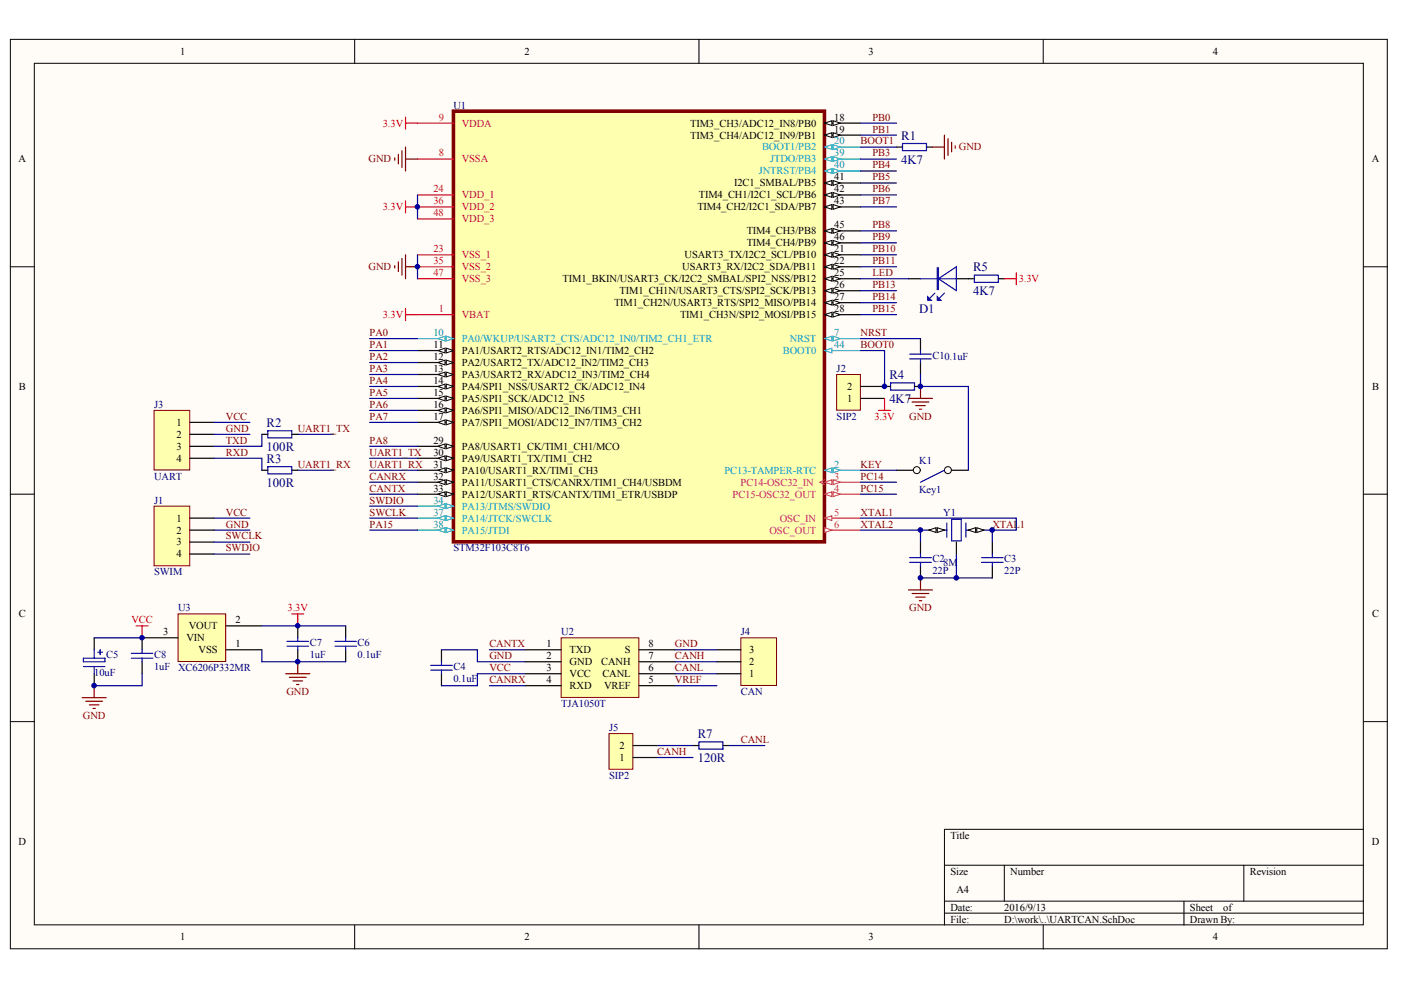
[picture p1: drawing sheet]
<svg xmlns="http://www.w3.org/2000/svg" width="297mm" height="210mm" viewBox="0 0 297 210" stroke-linecap="round" stroke-linejoin="round" font-family="sans-serif">
<g fill="#fffcf8" stroke="#000" stroke-width=".21">
<path d="M2.2 8.3h291.9v192.9h-291.9z"/>
<path d="M7.3 13.4h281.8v182.7h-281.8z"/>
</g>
<g fill="none" stroke="#000" stroke-width=".21">
<path d="M75.2 8.3v5.1M148.2 8.3v5.1M221.2 8.3v5.1M2.2 56.6h5.1M289.1 56.6h5.1M2.2 104.8h5.1M289.1 104.8h5.1M2.2 153h5.1M289.1 153h5.1M289.1 175.8h-88.9v20.3M75.2 196.1v5.1M148.2 196.1v5.1"/>
<path d="M200.2 183.5h88.9M200.2 191.1h88.9M200.2 193.6h88.9M212.9 183.5v7.6M221.2 196.1v5.1M251 191.1v5M263.7 183.5v7.6"/>
</g>
<path d="M32.7 87h7.5v12.7h-7.5z" fill="#ffffb0" stroke="#800000" stroke-width=".21"/>
<path d="M40.3 89.6h5.1M40.3 92.1h5.1M40.3 94.6h5.1M40.3 97.2h5.1M30.1 135.2v2.6M63.1 132.7v2.5M63.1 137.8v2.5M73.3 132.7v2.5M73.3 137.8v2.5M30.1 140.3v2.5" fill="none" stroke="#000" stroke-width=".25"/>
<path d="M192.6 84.5h5.1M193.4 85.2h3.5M194.1 86h2.1M194.9 86.8h.5M195.2 81.9v2.6M17.4 147.9h5.1M18.2 148.7h3.5M19 149.4h2M19.7 150.2h.5M20 145.4v2.5" fill="none" stroke="#800000" stroke-width=".25"/>
<path d="M45.4 112.4h7.6M45.4 109.9h7.6" fill="none" stroke="#000080" stroke-width=".25"/>
<path d="M27.8 138.5h4.6M27.8 139.5h4.6M30.1 137.8v.7M30.1 139.5v.8M60.8 136h4.6M60.8 137h4.6M63.1 135.2v.8M63.1 137v.8M71 136h4.6M71 137h4.6M73.3 135.2v.8M73.3 137v.8" fill="none" stroke="#00f" stroke-width=".25"/>
<path d="M32.7 107.3h7.5v12.7h-7.5z" fill="#ffffb0" stroke="#800000" stroke-width=".21"/>
<path d="M40.3 109.9h5.1M40.3 112.4h5.1M40.3 114.9h5.1M40.3 117.5h5.1" fill="none" stroke="#000" stroke-width=".25"/>
<path d="M45.4 92.1h7.6M45.4 89.6h7.6M63.1 92.1h7.6M63.1 99.7h7.6" fill="none" stroke="#000080" stroke-width=".25"/>
<path d="M37.7 130.2h10.1v10.1h-10.1z" fill="#ffffb0" stroke="#800000" stroke-width=".21"/>
<path d="M200.2 99.7h5.1M30.1 135.2h7.6M47.9 137.8h7.6M47.9 132.7h7.6" fill="none" stroke="#000" stroke-width=".25"/>
<path d="M60.6 142.8h5.1M61.4 143.6h3.5M62.1 144.4h2M62.9 145.1h.5M63.1 140.3v2.5" fill="none" stroke="#800000" stroke-width=".25"/>
<path d="M28.9 132.7h2.5M30.1 132.7v2.5" fill="none" stroke="#f00" stroke-width=".25"/>
<circle cx="201" cy="99.7" r=".74" fill="#fffcf8" stroke="#000" stroke-width=".21"/>
<path d="M190.1 99.7h5.1" fill="none" stroke="#000" stroke-width=".25"/>
<circle cx="194.4" cy="99.7" r=".74" fill="#fffcf8" stroke="#000" stroke-width=".21"/>
<path d="M206.6 58.3h5.1v1.6h-5.1zM200.2 99.7l-5 2.5" fill="none" stroke="#00f" stroke-width=".25"/>
<path d="M205.3 59.1h1.3M211.7 59.1h1.2" fill="none" stroke="#000" stroke-width=".25"/>
<path d="M96.1 23.6h78.7v91.3h-78.7z" fill="#ffffb0" stroke="#800000" stroke-width=".76"/>
<path d="M174.8 74.3h7.7" fill="none" stroke="#009cca" stroke-width=".25"/>
<path d="M174.8 74.3l1.6-.5v1z" fill="#fffcf8" stroke="#009cca" stroke-width=".21"/>
<path d="M174.8 71.8h7.7" fill="none" stroke="#009cca" stroke-width=".25"/>
<g fill="#fffcf8" stroke="#009cca" stroke-width=".21">
<path d="M174.8 71.8l1.6-.5v1z"/>
<path d="M176.6 71.3l1.5 .5-1.5 .5z"/>
</g>
<path d="M174.8 109.9h7.7" fill="none" stroke="#c5008e" stroke-width=".25"/>
<path d="M174.8 109.9l1.6-.6v1.1z" fill="#fffcf8" stroke="#c5008e" stroke-width=".21"/>
<path d="M174.8 112.4h7.7" fill="none" stroke="#c5008e" stroke-width=".25"/>
<path d="M174.8 111.9l1.6 .5-1.6 .5z" fill="#fffcf8" stroke="#c5008e" stroke-width=".21"/>
<path d="M88.5 71.8h7.6" fill="none" stroke="#009cca" stroke-width=".25"/>
<g fill="#fffcf8" stroke="#009cca" stroke-width=".21">
<path d="M94.6 71.3l1.5 .5-1.5 .5z"/>
<path d="M92.8 71.8l1.6-.5v1z"/>
</g>
<path d="M88.5 74.3h7.6" fill="none" stroke="#000" stroke-width=".25"/>
<g fill="#fffcf8" stroke="#000" stroke-width=".21">
<path d="M94.6 73.8l1.5 .5-1.5 .5z"/>
<path d="M92.8 74.3l1.6-.5v1z"/>
</g>
<path d="M88.5 76.9h7.6" fill="none" stroke="#000" stroke-width=".25"/>
<g fill="#fffcf8" stroke="#000" stroke-width=".21">
<path d="M94.6 76.4l1.5 .5-1.5 .5z"/>
<path d="M92.8 76.9l1.6-.5v1z"/>
</g>
<path d="M88.5 79.4h7.6" fill="none" stroke="#000" stroke-width=".25"/>
<g fill="#fffcf8" stroke="#000" stroke-width=".21">
<path d="M94.6 78.9l1.5 .5-1.5 .5z"/>
<path d="M92.8 79.4l1.6-.5v1z"/>
</g>
<path d="M88.5 81.9h7.6" fill="none" stroke="#000" stroke-width=".25"/>
<g fill="#fffcf8" stroke="#000" stroke-width=".21">
<path d="M94.6 81.4l1.5 .5-1.5 .5z"/>
<path d="M92.8 81.9l1.6-.5v1z"/>
</g>
<path d="M88.5 84.5h7.6" fill="none" stroke="#000" stroke-width=".25"/>
<g fill="#fffcf8" stroke="#000" stroke-width=".21">
<path d="M94.6 84l1.5 .5-1.5 .5z"/>
<path d="M92.8 84.5l1.6-.5v1z"/>
</g>
<path d="M88.5 87h7.6" fill="none" stroke="#000" stroke-width=".25"/>
<g fill="#fffcf8" stroke="#000" stroke-width=".21">
<path d="M94.6 86.5l1.5 .5-1.5 .5z"/>
<path d="M92.8 87l1.6-.5v1z"/>
</g>
<path d="M88.5 89.6h7.6" fill="none" stroke="#000" stroke-width=".25"/>
<g fill="#fffcf8" stroke="#000" stroke-width=".21">
<path d="M94.6 89l1.5 .6-1.5 .5z"/>
<path d="M92.8 89.6l1.6-.6v1.1z"/>
</g>
<path d="M88.5 94.6h7.6" fill="none" stroke="#000" stroke-width=".25"/>
<g fill="#fffcf8" stroke="#000" stroke-width=".21">
<path d="M94.6 94.1l1.5 .5-1.5 .5z"/>
<path d="M92.8 94.6l1.6-.5v1z"/>
</g>
<path d="M88.5 97.2h7.6" fill="none" stroke="#000" stroke-width=".25"/>
<g fill="#fffcf8" stroke="#000" stroke-width=".21">
<path d="M94.6 96.7l1.5 .5-1.5 .5z"/>
<path d="M92.8 97.2l1.6-.5v1z"/>
</g>
<path d="M88.5 99.7h7.6" fill="none" stroke="#000" stroke-width=".25"/>
<g fill="#fffcf8" stroke="#000" stroke-width=".21">
<path d="M94.6 99.2l1.5 .5-1.5 .5z"/>
<path d="M92.8 99.7l1.6-.5v1z"/>
</g>
<path d="M88.5 102.2h7.6" fill="none" stroke="#000" stroke-width=".25"/>
<g fill="#fffcf8" stroke="#000" stroke-width=".21">
<path d="M94.6 101.7l1.5 .5-1.5 .6z"/>
<path d="M92.8 102.2l1.6-.5v1.1z"/>
</g>
<path d="M88.5 104.8h7.6" fill="none" stroke="#000" stroke-width=".25"/>
<g fill="#fffcf8" stroke="#000" stroke-width=".21">
<path d="M94.6 104.3l1.5 .5-1.5 .5z"/>
<path d="M92.8 104.8l1.6-.5v1z"/>
</g>
<path d="M88.5 107.3h7.6" fill="none" stroke="#009cca" stroke-width=".25"/>
<g fill="#fffcf8" stroke="#009cca" stroke-width=".21">
<path d="M94.6 106.8l1.5 .5-1.5 .5z"/>
<path d="M92.8 107.3l1.6-.5v1z"/>
</g>
<path d="M88.5 109.9h7.6" fill="none" stroke="#009cca" stroke-width=".25"/>
<g fill="#fffcf8" stroke="#009cca" stroke-width=".21">
<path d="M94.6 109.3l1.5 .6-1.5 .5z"/>
<path d="M92.8 109.9l1.6-.6v1.1z"/>
</g>
<path d="M88.5 112.4h7.6" fill="none" stroke="#009cca" stroke-width=".25"/>
<g fill="#fffcf8" stroke="#009cca" stroke-width=".21">
<path d="M94.6 111.9l1.5 .5-1.5 .5z"/>
<path d="M92.8 112.4l1.6-.5v1z"/>
</g>
<path d="M174.8 26.1h7.7" fill="none" stroke="#000" stroke-width=".25"/>
<g fill="#fffcf8" stroke="#000" stroke-width=".21">
<path d="M174.8 26.1l1.6-.5v1z"/>
<path d="M176.6 25.6l1.5 .5-1.5 .5z"/>
</g>
<path d="M174.8 28.6h7.7" fill="none" stroke="#000" stroke-width=".25"/>
<g fill="#fffcf8" stroke="#000" stroke-width=".21">
<path d="M174.8 28.6l1.6-.5v1.1z"/>
<path d="M176.6 28.1l1.5 .5-1.5 .6z"/>
</g>
<path d="M174.8 31.2h7.7" fill="none" stroke="#009cca" stroke-width=".25"/>
<g fill="#fffcf8" stroke="#009cca" stroke-width=".21">
<path d="M174.8 31.2l1.6-.5v1z"/>
<path d="M176.6 30.7l1.5 .5-1.5 .5z"/>
</g>
<path d="M174.8 33.7h7.7" fill="none" stroke="#009cca" stroke-width=".25"/>
<g fill="#fffcf8" stroke="#009cca" stroke-width=".21">
<path d="M174.8 33.7l1.6-.5v1z"/>
<path d="M176.6 33.2l1.5 .5-1.5 .5z"/>
</g>
<path d="M174.8 36.3h7.7" fill="none" stroke="#009cca" stroke-width=".25"/>
<g fill="#fffcf8" stroke="#009cca" stroke-width=".21">
<path d="M174.8 36.3l1.6-.5v1z"/>
<path d="M176.6 35.8l1.5 .5-1.5 .5z"/>
</g>
<path d="M174.8 38.8h7.7" fill="none" stroke="#000" stroke-width=".25"/>
<g fill="#fffcf8" stroke="#000" stroke-width=".21">
<path d="M174.8 38.8l1.6-.5v1z"/>
<path d="M176.6 38.3l1.5 .5-1.5 .5z"/>
</g>
<path d="M174.8 41.3h7.7" fill="none" stroke="#000" stroke-width=".25"/>
<g fill="#fffcf8" stroke="#000" stroke-width=".21">
<path d="M174.8 41.3l1.6-.5v1z"/>
<path d="M176.6 40.8l1.5 .5-1.5 .5z"/>
</g>
<path d="M174.8 43.9h7.7" fill="none" stroke="#000" stroke-width=".25"/>
<g fill="#fffcf8" stroke="#000" stroke-width=".21">
<path d="M174.8 43.9l1.6-.5v1z"/>
<path d="M176.6 43.4l1.5 .5-1.5 .5z"/>
</g>
<path d="M174.8 48.9h7.7" fill="none" stroke="#000" stroke-width=".25"/>
<g fill="#fffcf8" stroke="#000" stroke-width=".21">
<path d="M174.8 48.9l1.6-.5v1.1z"/>
<path d="M176.6 48.4l1.5 .5-1.5 .6z"/>
</g>
<path d="M174.8 51.5h7.7" fill="none" stroke="#000" stroke-width=".25"/>
<g fill="#fffcf8" stroke="#000" stroke-width=".21">
<path d="M174.8 51.5l1.6-.5v1z"/>
<path d="M176.6 51l1.5 .5-1.5 .5z"/>
</g>
<path d="M174.8 54h7.7" fill="none" stroke="#000" stroke-width=".25"/>
<g fill="#fffcf8" stroke="#000" stroke-width=".21">
<path d="M174.8 54l1.6-.5v1z"/>
<path d="M176.6 53.5l1.5 .5-1.5 .5z"/>
</g>
<path d="M174.8 56.6h7.7" fill="none" stroke="#000" stroke-width=".25"/>
<g fill="#fffcf8" stroke="#000" stroke-width=".21">
<path d="M174.8 56.6l1.6-.5v1z"/>
<path d="M176.6 56.1l1.5 .5-1.5 .5z"/>
</g>
<path d="M174.8 59.1h7.7" fill="none" stroke="#000" stroke-width=".25"/>
<g fill="#fffcf8" stroke="#000" stroke-width=".21">
<path d="M174.8 59.1l1.6-.5v1z"/>
<path d="M176.6 58.6l1.5 .5-1.5 .5z"/>
</g>
<path d="M174.8 61.6h7.7" fill="none" stroke="#000" stroke-width=".25"/>
<g fill="#fffcf8" stroke="#000" stroke-width=".21">
<path d="M174.8 61.6l1.6-.5v1z"/>
<path d="M176.6 61.1l1.5 .5-1.5 .5z"/>
</g>
<path d="M174.8 64.2h7.7" fill="none" stroke="#000" stroke-width=".25"/>
<g fill="#fffcf8" stroke="#000" stroke-width=".21">
<path d="M174.8 64.2l1.6-.5v1z"/>
<path d="M176.6 63.7l1.5 .5-1.5 .5z"/>
</g>
<path d="M174.8 66.7h7.7" fill="none" stroke="#000" stroke-width=".25"/>
<g fill="#fffcf8" stroke="#000" stroke-width=".21">
<path d="M174.8 66.7l1.6-.5v1z"/>
<path d="M176.6 66.2l1.5 .5-1.5 .5z"/>
</g>
<path d="M174.8 99.7h7.7" fill="none" stroke="#009cca" stroke-width=".25"/>
<g fill="#fffcf8" stroke="#009cca" stroke-width=".21">
<path d="M174.8 99.7l1.6-.5v1z"/>
<path d="M176.6 99.2l1.5 .5-1.5 .5z"/>
</g>
<path d="M174.8 102.2h7.7" fill="none" stroke="#c5008e" stroke-width=".25"/>
<path d="M174.8 101.7l-1 .5 1 .6" fill="none" stroke="#c5008e" stroke-width=".21"/>
<g fill="#fffcf8" stroke="#c5008e" stroke-width=".21">
<path d="M174.8 102.2l1.6-.5v1.1z"/>
<path d="M176.6 101.7l1.5 .5-1.5 .6z"/>
</g>
<path d="M174.8 104.8h7.7" fill="none" stroke="#c5008e" stroke-width=".25"/>
<g fill="#fffcf8" stroke="#c5008e" stroke-width=".21">
<path d="M174.8 104.8l1.6-.5v1z"/>
<path d="M176.6 104.3l1.5 .5-1.5 .5z"/>
</g>
<path d="M88.5 26.1h7.6M88.5 33.7h7.6M88.5 41.3h7.6M88.5 43.9h7.6M88.5 46.4h7.6M88.5 54h7.6M88.5 56.6h7.6M88.5 59.1h7.6M88.5 66.7h7.6" fill="none" stroke="#ee0e22" stroke-width=".25"/>
<path d="M88.5 41.3v5.1M88.5 54v5.1" fill="none" stroke="#000080" stroke-width=".25"/>
<path d="M83.7 33.5v.5M84.5 32.7v2M85.2 31.9v3.6M86 31.2v5.1M86 33.7h2.5M83.7 56.3v.5M84.5 55.5v2.1M85.2 54.8v3.5M86 54v5.1M86 56.6h2.5" fill="none" stroke="#800000" stroke-width=".25"/>
<path d="M119 135.2h16.4v12.7h-16.4z" fill="#ffffb0" stroke="#800000" stroke-width=".21"/>
<path d="M111.4 137.8h7.6M135.5 137.8h7.6M111.4 140.3h7.6M111.4 142.8h7.6M111.4 145.4h7.6M135.5 140.3h7.6M135.5 142.8h7.6M135.5 145.4h7.6" fill="none" stroke="#000" stroke-width=".25"/>
<path d="M157.1 135.2h7.5v10.1h-7.5z" fill="#ffffb0" stroke="#800000" stroke-width=".21"/>
<g fill="none" stroke="#000" stroke-width=".25">
<path d="M195.2 71.8v2.5M195.2 76.9v2.5M55.5 92.1h1.3M55.5 99.7h1.3M61.9 92.1h1.2M61.9 99.7h1.2M195.2 114.9v2.6M205.3 112.4h2.6M210.4 114.9v2.6M152 137.8h5.1M195.2 120v2.5M210.4 120v2.5"/>
<path d="M152 142.8h5.1M152 140.3h5.1"/>
</g>
<g fill="none" stroke="#000080" stroke-width=".25">
<path d="M45.4 97.2h10.1v2.5M55.5 92.1v2.5h-10.1M78.4 81.9h10.1M78.4 84.5h10.1M78.4 87h10.1M78.4 89.6h10.1M78.4 97.2h10.1M78.4 99.7h10.1M45.4 114.9h7.6M45.4 117.5h7.6M78.4 104.8h10.1M78.4 102.2h10.1"/>
<path d="M78.4 107.3h10.1M78.4 109.9h10.1M78.4 112.4h10.1M182.5 112.4h12.7M197.7 112.4h-2.5v2.5M202.8 117.5v5M207.9 112.4h2.5v2.5M103.8 137.8h7.6M143.1 137.8h8.9M195.2 122.5h15.2M103.8 145.4h7.6M143.1 140.3h8.9"/>
<path d="M143.1 142.8h8.9"/>
</g>
<path d="M86 24.8v2.6M86 26.1h2.5M86 42.6v2.5M86 43.9h2.5M212.9 59.1h2.6M215.5 57.8v2.6M61.9 130.2h2.5M63.1 130.2v2.5" fill="none" stroke="#f00" stroke-width=".25"/>
<g fill="none" stroke="#00f" stroke-width=".25">
<path d="M192.9 76.1h4.5M192.9 75.1h4.5M195.2 74.3v.8M195.2 76.1v.8M56.8 91.3h5.1v1.6h-5.1zM56.8 98.9h5.1v1.6h-5.1zM192.9 119.2h4.5M192.9 118.2h4.5M195.2 117.5v.7M195.2 119.2v.8M200.2 112.4h.5M200.7 110.9v3"/>
<path d="M201.8 110.1h2v4.6h-2zM204.8 110.9v3M204.8 112.4h.5M208.1 119.2h4.6M208.1 118.2h4.6M210.4 117.5v.7M210.4 119.2v.8"/>
</g>
<path d="M192.6 125.1h5.1M193.4 125.8h3.5M194.1 126.6h2.1M194.9 127.4h.5M195.2 122.5v2.6" fill="none" stroke="#800000" stroke-width=".25"/>
<g fill="#fffcf8" stroke="#000" stroke-width=".21">
<path d="M205.3 112.4l1.5-.5v1z"/>
<path d="M207.1 111.9l1.5 .5-1.5 .5z"/>
</g>
<path d="M197.7 112.4h2.5" fill="none" stroke="#000" stroke-width=".25"/>
<g fill="#fffcf8" stroke="#000" stroke-width=".21">
<path d="M198.7 111.9l1.5 .5-1.5 .5z"/>
<path d="M196.9 112.4l1.6-.5v1z"/>
</g>
<path d="M190.1 31.2h1.3M196.4 31.2h1.3M192.6 59.1h2.6M202.8 59.1h2.5M187.5 81.9h1.3M193.9 81.9h1.3M202.8 114.9v2.6M20 135.2v2.6M20 142.8v2.6" fill="none" stroke="#000" stroke-width=".25"/>
<path d="M191.4 30.4h5v1.5h-5zM195.2 59.1h7.6M199 59.1l3.8-2.5v5zM198.2 62.1l-1 1.1M200.2 62.1l-1 1.1M188.8 81.2h5.1v1.5h-5.1zM17.7 139.5h4.6v.8h-4.6zM20 137.8v1.7M20.7 138.3h1M21.2 137.8v1M17.7 141.3h4.6M20 141.3v1.5" fill="none" stroke="#00f" stroke-width=".25"/>
<g fill="#00f" stroke="#00f" stroke-width=".25">
<path d="M196.7 62.9l.7 .8h-.7z"/>
<path d="M198.7 62.9l.8 .8h-.8z"/>
<path d="M198.7 56.8h.3v4.6h-.3z" fill-rule="evenodd"/>
</g>
<path d="M182.5 31.2h7.6" fill="none" stroke="#000080" stroke-width=".25"/>
<path d="M197.7 31.2h2.5M200.2 28.6v5.1M201 29.4v3.6M201.8 30.2v2M202.5 30.9v.5" fill="none" stroke="#800000" stroke-width=".25"/>
<path d="M177.4 79.4h5v7.6h-5z" fill="#ffffb0" stroke="#800000" stroke-width=".21"/>
<path d="M182.5 84.5h5M182.5 81.9h5M93.6 137.8v2.5M93.6 142.8v2.6M146.9 158.1h1.3M153.3 158.1h1.2" fill="none" stroke="#000" stroke-width=".25"/>
<path d="M86 65.4v2.6M86 66.7h2.5M186.3 87h2.5M187.5 84.5v2.5" fill="none" stroke="#f00" stroke-width=".25"/>
<g fill="none" stroke="#000080" stroke-width=".25">
<path d="M182.5 26.1h7.6M182.5 28.6h7.6M182.5 33.7h7.6M182.5 36.3h7.6M182.5 38.8h7.6M182.5 59.1h10.1M182.5 41.3h7.6M182.5 43.9h7.6M182.5 54h7.6M182.5 56.6h7.6M182.5 48.9h7.6M182.5 51.5h7.6"/>
<path d="M78.4 76.9h10.1M78.4 79.4h10.1M78.4 71.8h10.1M78.4 74.3h10.1M182.5 74.3h5v7.6M182.5 61.6h7.6M182.5 64.2h7.6M182.5 71.8h12.7M182.5 66.7h7.6M78.4 94.6h10.1M182.5 109.9h33v2.5h-5.1M182.5 102.2h7.6"/>
<path d="M182.5 104.8h7.6M20 135.2h10.1M55.5 137.8v2.5h17.8M55.5 132.7h17.8M93.6 137.8h7.6v2.5h10.2M30.1 142.8v2.6h-10.1M111.4 142.8h-10.2v2.6h-7.6M139.3 158.1h7.6M143.1 145.4h8.9M154.5 158.1h7.7"/>
</g>
<path d="M91.3 141.1h4.6M91.3 142.1h4.6M93.6 140.3v.8M93.6 142.1v.7M148.2 157.3h5.1v1.5h-5.1z" fill="none" stroke="#00f" stroke-width=".25"/>
<path d="M129.1 155.5h5.1v7.6h-5.1z" fill="#ffffb0" stroke="#800000" stroke-width=".21"/>
<path d="M134.2 158.1h5.1M134.2 160.6h5.1" fill="none" stroke="#000" stroke-width=".25"/>
<path d="M195.2 79.4v2.5h10.1v17.8M182.5 99.7h7.6M139.3 160.6h7.6" fill="none" stroke="#000080" stroke-width=".25"/>
<g fill="#000080" stroke="#000080" stroke-width=".21">
<circle cx="19.9" cy="145.4" r=".48"/>
<circle cx="30.1" cy="135.2" r=".48"/>
<circle cx="63.1" cy="140.3" r=".48"/>
<circle cx="63.1" cy="132.7" r=".48"/>
<circle cx="88.5" cy="56.5" r=".48"/>
<circle cx="88.5" cy="43.8" r=".48"/>
<circle cx="187.5" cy="81.9" r=".48"/>
<circle cx="195.1" cy="122.5" r=".48"/>
<circle cx="195.1" cy="112.4" r=".48"/>
<circle cx="195.1" cy="81.9" r=".48"/>
<circle cx="202.8" cy="122.5" r=".48"/>
<circle cx="210.4" cy="112.4" r=".49"/>
</g>
<g font-size="2.7" fill="#000080">
<text x="191.1" y="29.6">R1</text>
<text x="191.1" y="34.7">4K7</text>
<text x="206.3" y="57.5">R5</text>
<text x="206.3" y="62.6">4K7</text>
<text x="194.9" y="66.4">D1</text>
<text x="188.6" y="80.4">R4</text>
<text x="188.6" y="85.4">4K7</text>
<text x="56.5" y="90.5">R2</text>
<text x="56.5" y="95.6">100R</text>
<text x="56.5" y="98.1">R3</text>
<text x="56.5" y="103.2">100R</text>
<text x="147.9" y="156.5">R7</text>
<text x="147.9" y="161.6">120R</text>
</g>
<g font-size="2.2">
<text x="38.2" y="11.6">1</text>
<text x="111.2" y="11.6">2</text>
<text x="184.2" y="11.6">3</text>
<text x="257.2" y="11.6">4</text>
<text x="146.4" y="26.8">TIM3_CH3/ADC12_IN8/PB0</text>
<text x="146.4" y="29.4">TIM3_CH4/ADC12_IN9/PB1</text>
<text x="176.9" y="25.6">18</text>
<text x="176.9" y="28.1">19</text>
<text x="3.9" y="34.4">A</text>
<text x="290.9" y="34.4">A</text>
<text x="155.6" y="39.5">I2C1_SMBAL/PB5</text>
<text x="176.9" y="38.3">41</text>
<text x="176.9" y="40.8">42</text>
<text x="147.9" y="44.6">TIM4_CH2/I2C1_SDA/PB7</text>
<text x="148.2" y="42.1">TIM4_CH1/I2C1_SCL/PB6</text>
<text x="176.9" y="43.3">43</text>
<text x="158.3" y="49.7">TIM4_CH3/PB8</text>
<text x="158.3" y="52.2">TIM4_CH4/PB9</text>
<text x="176.9" y="48.4">45</text>
<text x="176.9" y="50.9">46</text>
<text x="176.9" y="53.5">21</text>
<text x="119.3" y="59.8">TIM1_BKIN/USART3_CK/I2C2_SMBAL/SPI2_NSS/PB12</text>
<text x="144.6" y="57.3">USART3_RX/I2C2_SDA/PB11</text>
<text x="145.1" y="54.7">USART3_TX/I2C2_SCL/PB10</text>
<text x="176.9" y="56">22</text>
<text x="176.9" y="58.6">25</text>
<text x="130.2" y="64.9">TIM1_CH2N/USART3_RTS/SPI2_MISO/PB14</text>
<text x="131.4" y="62.4">TIM1_CH1N/USART3_CTS/SPI2_SCK/PB13</text>
<text x="176.9" y="61.1">26</text>
<text x="176.9" y="63.6">27</text>
<text x="144.2" y="67.4">TIM1_CH3N/SPI2_MOSI/PB15</text>
<text x="176.9" y="66.2">28</text>
<text x="91.9" y="73.8">11</text>
<text x="91.9" y="76.3">12</text>
<text x="97.9" y="75">PA1/USART2_RTS/ADC12_IN1/TIM2_CH2</text>
<text x="97.9" y="77.6">PA2/USART2_TX/ADC12_IN2/TIM2_CH3</text>
<text x="4" y="82.7">B</text>
<text x="91.9" y="78.9">13</text>
<text x="91.9" y="81.4">14</text>
<text x="91.9" y="83.9">15</text>
<text x="97.9" y="80.1">PA3/USART2_RX/ADC12_IN3/TIM2_CH4</text>
<text x="97.9" y="82.7">PA4/SPI1_NSS/USART2_CK/ADC12_IN4</text>
<text x="179.6" y="82.7">2</text>
<text x="290.9" y="82.7">B</text>
<text x="91.9" y="86.5">16</text>
<text x="91.9" y="89">17</text>
<text x="97.9" y="85.2">PA5/SPI1_SCK/ADC12_IN5</text>
<text x="97.9" y="87.7">PA6/SPI1_MISO/ADC12_IN6/TIM3_CH1</text>
<text x="179.6" y="85.2">1</text>
<text x="37.4" y="90.3">1</text>
<text x="37.4" y="92.8">2</text>
<text x="37.4" y="95.4">3</text>
<text x="91.9" y="94.1">29</text>
<text x="97.9" y="90.3">PA7/SPI1_MOSI/ADC12_IN7/TIM3_CH2</text>
<text x="97.9" y="95.4">PA8/USART1_CK/TIM1_CH1/MCO</text>
<text x="37.4" y="97.9">4</text>
<text x="91.9" y="96.6">30</text>
<text x="91.9" y="99.2">31</text>
<text x="91.9" y="101.7">32</text>
<text x="97.9" y="97.9">PA9/USART1_TX/TIM1_CH2</text>
<text x="97.9" y="100.4">PA10/USART1_RX/TIM1_CH3</text>
<text x="91.9" y="104.2">33</text>
<text x="97.9" y="103">PA11/USART1_CTS/CANRX/TIM1_CH4/USBDM</text>
<text x="97.9" y="105.5">PA12/USART1_RTS/CANTX/TIM1_ETR/USBDP</text>
<text x="37.4" y="110.6">1</text>
<text x="37.4" y="113.1">2</text>
<text x="37.4" y="115.7">3</text>
<text x="37.4" y="118.2">4</text>
<text x="4" y="130.9">C</text>
<text x="290.9" y="130.9">C</text>
<text x="34.6" y="134.7">3</text>
<text x="39.5" y="136">VIN</text>
<text x="40" y="133.4">VOUT</text>
<text x="49.9" y="137.2">1</text>
<text x="49.9" y="132.1">2</text>
<text x="115.9" y="137.2">1</text>
<text x="137.5" y="137.2">8</text>
<text x="42.1" y="138.5">VSS</text>
<text x="115.9" y="139.8">2</text>
<text x="115.9" y="142.3">3</text>
<text x="120.8" y="138.5">TXD</text>
<text x="120.8" y="141">GND</text>
<text x="120.8" y="143.6">VCC</text>
<text x="127.5" y="141">CANH</text>
<text x="127.7" y="143.6">CANL</text>
<text x="132.5" y="138.5">S</text>
<text x="137.5" y="142.3">6</text>
<text x="137.5" y="139.8">7</text>
<text x="158.9" y="143.6">1</text>
<text x="158.9" y="141">2</text>
<text x="158.9" y="138.5">3</text>
<text x="115.9" y="144.8">4</text>
<text x="120.8" y="146.1">RXD</text>
<text x="128.1" y="146.1">VREF</text>
<text x="137.5" y="144.8">5</text>
<text x="131.4" y="161.3">1</text>
<text x="131.4" y="158.8">2</text>
<text x="3.9" y="179.1">D</text>
<text x="201.5" y="177.8">Title</text>
<text x="290.9" y="179.1">D</text>
<text x="201.5" y="185.4">Size</text>
<text x="214.2" y="185.4">Number</text>
<text x="265" y="185.4">Revision</text>
<text x="202.8" y="189.2">A4</text>
<text x="201.5" y="193.1">Date:</text>
<text x="201.5" y="195.6">File:</text>
<text x="212.9" y="193.1">2016/9/13</text>
<text x="212.9" y="195.6">D:\work\..\UARTCAN.SchDoc</text>
<text x="252.3" y="193.1">Sheet</text>
<text x="252.3" y="195.6">Drawn By:</text>
<text x="259.3" y="193.1">of</text>
<text x="38.2" y="199.4">1</text>
<text x="111.2" y="199.4">2</text>
<text x="184.2" y="199.4">3</text>
<text x="257.2" y="199.4">4</text>
</g>
<g font-size="2.2" fill="#000080">
<text x="96.1" y="23">U1</text>
<text x="197.7" y="76.1">C10.1uF</text>
<text x="177.4" y="78.9">J2</text>
<text x="32.7" y="86.5">J3</text>
<text x="177.4" y="89">SIP2</text>
<text x="32.7" y="101.7">UART</text>
<text x="194.9" y="98.4">K1</text>
<text x="32.7" y="106.8">J1</text>
<text x="194.9" y="104.5">Key1</text>
<text x="200" y="109.3">Y1</text>
<text x="96.1" y="116.9">STM32F103C8T6</text>
<text x="197.7" y="119.2">C2</text>
<text x="200" y="120">8M</text>
<text x="212.9" y="119.2">C3</text>
<text x="32.7" y="122">SWIM</text>
<text x="197.7" y="121.7">22P</text>
<text x="212.9" y="121.7">22P</text>
<text x="37.7" y="129.6">U3</text>
<text x="65.7" y="137">C7</text>
<text x="75.8" y="137">C6</text>
<text x="119" y="134.7">U2</text>
<text x="157.1" y="134.7">J4</text>
<text x="20" y="143.3">10uF</text>
<text x="22.5" y="139.5">C5</text>
<text x="32.7" y="139.5">C8</text>
<text x="32.7" y="142">1uF</text>
<text x="37.7" y="142.3">XC6206P332MR</text>
<text x="65.7" y="139.5">1uF</text>
<text x="75.8" y="139.5">0.1uF</text>
<text x="96.1" y="142">C4</text>
<text x="96.1" y="144.6">0.1uF</text>
<text x="119" y="149.9">TJA1050T</text>
<text x="157.1" y="147.4">CAN</text>
<text x="129.1" y="155">J5</text>
<text x="129.1" y="165.1">SIP2</text>
</g>
<g font-size="2.2" fill="#f00">
<text x="81.2" y="26.8">3.3V</text>
<text x="81.2" y="44.6">3.3V</text>
<text x="216" y="59.8">3.3V</text>
<text x="81.2" y="67.4">3.3V</text>
<text x="185.4" y="89">3.3V</text>
<text x="61" y="129.6">3.3V</text>
<text x="27.9" y="132.1">VCC</text>
</g>
<g font-size="2.2" fill="#ee0e22">
<text x="93" y="25.6">9</text>
<text x="97.9" y="26.8">VDDA</text>
<text x="93" y="33.2">8</text>
<text x="97.9" y="34.4">VSSA</text>
<text x="91.9" y="40.8">24</text>
<text x="91.9" y="43.3">36</text>
<text x="91.9" y="45.9">48</text>
<text x="97.9" y="42.1">VDD_1</text>
<text x="97.9" y="44.6">VDD_2</text>
<text x="97.9" y="47.1">VDD_3</text>
<text x="91.9" y="53.5">23</text>
<text x="91.9" y="56">35</text>
<text x="91.9" y="58.6">47</text>
<text x="97.9" y="54.7">VSS_1</text>
<text x="97.9" y="57.3">VSS_2</text>
<text x="97.9" y="59.8">VSS_3</text>
<text x="93" y="66.2">1</text>
<text x="97.9" y="67.4">VBAT</text>
</g>
<g font-size="2.2" fill="#800000">
<text x="185" y="25.6">PB0</text>
<text x="185" y="28.1">PB1</text>
<text x="78.1" y="34.4">GND</text>
<text x="182.5" y="30.6">BOOT1</text>
<text x="185" y="33.2">PB3</text>
<text x="185" y="35.7">PB4</text>
<text x="203.3" y="31.9">GND</text>
<text x="185" y="40.8">PB6</text>
<text x="185" y="38.3">PB5</text>
<text x="185" y="43.3">PB7</text>
<text x="185" y="48.4">PB8</text>
<text x="185" y="50.9">PB9</text>
<text x="185" y="53.5">PB10</text>
<text x="78.1" y="57.3">GND</text>
<text x="185" y="58.6">LED</text>
<text x="185" y="56">PB11</text>
<text x="185" y="61.1">PB13</text>
<text x="185" y="63.6">PB14</text>
<text x="78.4" y="71.2">PA0</text>
<text x="182.5" y="71.2">NRST</text>
<text x="185" y="66.2">PB15</text>
<text x="78.4" y="76.3">PA2</text>
<text x="78.4" y="73.8">PA1</text>
<text x="182.5" y="73.8">BOOT0</text>
<text x="78.4" y="83.9">PA5</text>
<text x="78.4" y="81.4">PA4</text>
<text x="78.4" y="78.9">PA3</text>
<text x="47.9" y="89">VCC</text>
<text x="78.4" y="86.5">PA6</text>
<text x="78.4" y="89">PA7</text>
<text x="192.7" y="89">GND</text>
<text x="47.9" y="91.5">GND</text>
<text x="47.9" y="94.1">TXD</text>
<text x="63.1" y="91.5">UART1_TX</text>
<text x="78.4" y="94.1">PA8</text>
<text x="47.9" y="96.6">RXD</text>
<text x="63.1" y="99.2">UART1_RX</text>
<text x="78.4" y="101.7">CANRX</text>
<text x="78.4" y="96.6">UART1_TX</text>
<text x="78.4" y="99.2">UART1_RX</text>
<text x="182.5" y="99.2">KEY</text>
<text x="182.5" y="101.7">PC14</text>
<text x="78.4" y="104.2">CANTX</text>
<text x="78.4" y="106.8">SWDIO</text>
<text x="182.5" y="104.2">PC15</text>
<text x="47.9" y="109.3">VCC</text>
<text x="47.9" y="111.8">GND</text>
<text x="78.4" y="109.3">SWCLK</text>
<text x="78.4" y="111.8">PA15</text>
<text x="182.5" y="109.3">XTAL1</text>
<text x="182.5" y="111.8">XTAL2</text>
<text x="210.4" y="111.8">XTAL1</text>
<text x="47.9" y="116.9">SWDIO</text>
<text x="47.9" y="114.4">SWCLK</text>
<text x="192.7" y="129.6">GND</text>
<text x="103.8" y="137.2">CANTX</text>
<text x="143.1" y="137.2">GND</text>
<text x="103.8" y="139.8">GND</text>
<text x="103.8" y="142.3">VCC</text>
<text x="143.1" y="139.8">CANH</text>
<text x="143.1" y="142.3">CANL</text>
<text x="60.7" y="147.4">GND</text>
<text x="103.8" y="144.8">CANRX</text>
<text x="143.1" y="144.8">VREF</text>
<text x="17.6" y="152.4">GND</text>
<text x="139.3" y="160.1">CANH</text>
<text x="157.1" y="157.5">CANL</text>
</g>
<g font-size="2.2" fill="#009cca">
<text x="161.6" y="31.9">BOOT1/PB2</text>
<text x="163.3" y="34.4">JTDO/PB3</text>
<text x="176.9" y="30.6">20</text>
<text x="176.9" y="33.2">39</text>
<text x="176.9" y="35.7">40</text>
<text x="160.9" y="37">JNTRST/PB4</text>
<text x="91.9" y="71.2">10</text>
<text x="176.9" y="71.2">7</text>
<text x="97.9" y="72.5">PA0/WKUP/USART2_CTS/ADC12_IN0/TIM2_CH1_ETR</text>
<text x="166" y="75">BOOT0</text>
<text x="167.5" y="72.5">NRST</text>
<text x="176.9" y="73.8">44</text>
<text x="153.6" y="100.4">PC13-TAMPER-RTC</text>
<text x="176.9" y="99.2">2</text>
<text x="91.9" y="106.8">34</text>
<text x="91.9" y="109.3">37</text>
<text x="91.9" y="111.8">38</text>
<text x="97.9" y="108">PA13/JTMS/SWDIO</text>
<text x="97.9" y="110.6">PA14/JTCK/SWCLK</text>
<text x="97.9" y="113.1">PA15/JTDI</text>
</g>
<g font-size="2.2" fill="#c5008e">
<text x="176.9" y="101.7">3</text>
<text x="155.3" y="105.5">PC15-OSC32_OUT</text>
<text x="157" y="103">PC14-OSC32_IN</text>
<text x="176.9" y="104.2">4</text>
<text x="163.1" y="113.1">OSC_OUT</text>
<text x="165.3" y="110.6">OSC_IN</text>
<text x="176.9" y="109.3">5</text>
<text x="176.9" y="111.8">6</text>
</g>
</svg>
